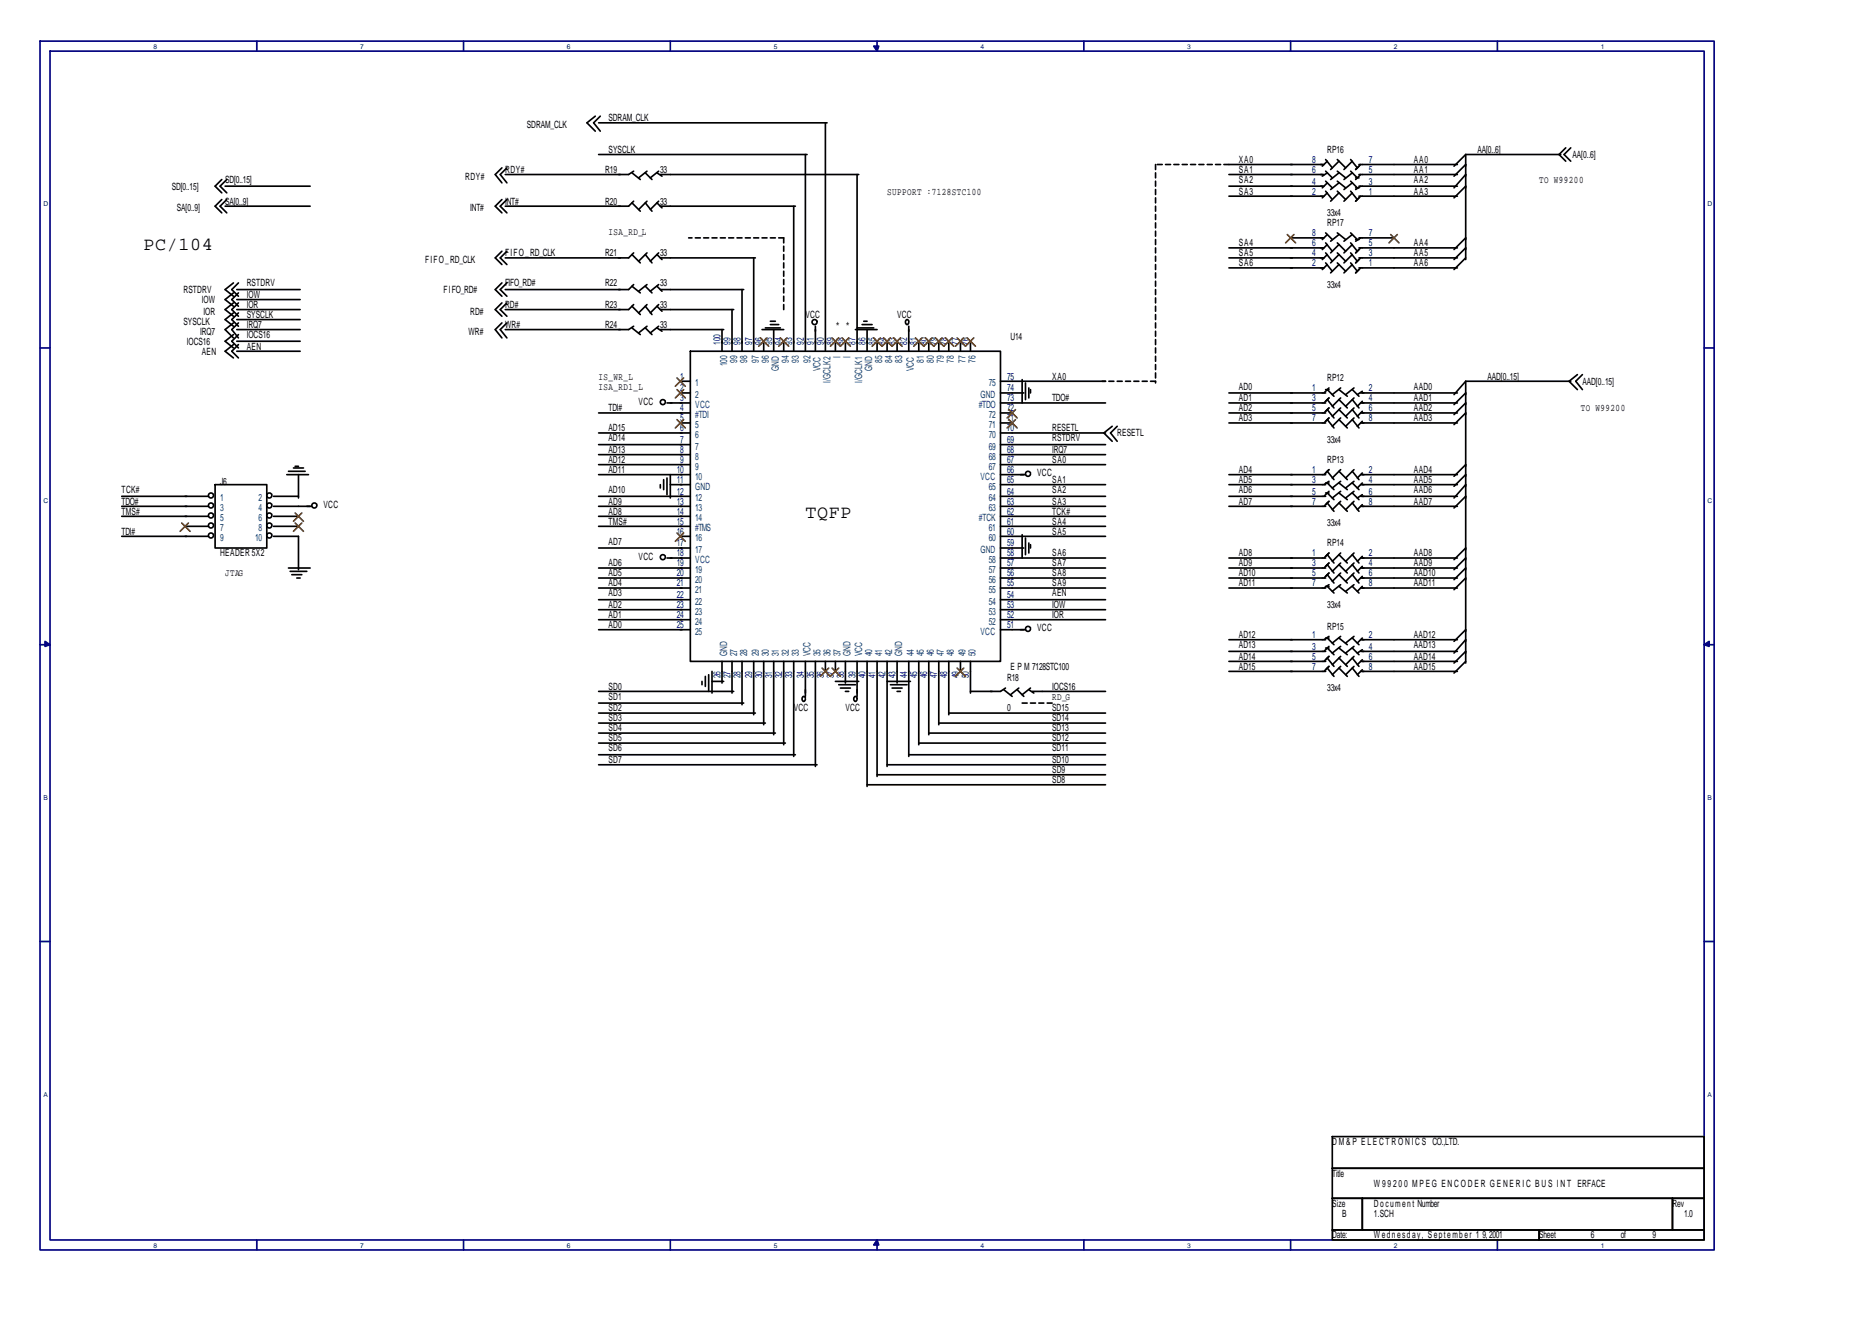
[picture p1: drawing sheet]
<svg xmlns="http://www.w3.org/2000/svg" width="297mm" height="210mm" viewBox="0 0 297 210" stroke-linecap="round" stroke-linejoin="round" font-family="sans-serif">
<g fill="none" stroke="#000080" stroke-width=".26">
<path d="M6.3 6.5h265.7v191.8h-265.7zM7.9 8.1h262.5v188.7h-262.5zM40.7 6.5v1.6M73.6 6.5v1.6M106.4 6.5v1.6M139.2 6.5v1.6M172 6.5v1.6M204.8 6.5v1.6M237.6 6.5v1.6M6.3 55.2h1.6M270.4 55.2h1.6M6.3 102.3h1.6"/>
<path d="M270.4 102.3h1.6M6.3 149.4h1.6M270.4 149.4h1.6M40.7 196.8v1.5M73.6 196.8v1.5M106.4 196.8v1.5M139.2 196.8v1.5M172 196.8v1.5M204.8 196.8v1.5M237.6 196.8v1.5"/>
</g>
<g fill="#000080" stroke="#000080" stroke-width=".26">
<path d="M138.6 7.3h.8l-.2 .8z" fill-rule="evenodd"/>
<path d="M139.2 196.8l.2 .8h-.8z" fill-rule="evenodd"/>
<path d="M7.1 101.8l.8 .5-.8 .3z" fill-rule="evenodd"/>
<path d="M270.4 102.3l.8-.5v.8z" fill-rule="evenodd"/>
</g>
<path d="M124.4 37.7h-15.1M124.4 37.7v11.7M183.4 26.1v34.7M195 26.1h-11.9M183.4 60.5h-8.5M167 111.6h-5.1" fill="none" stroke="#000" stroke-width=".26" stroke-dasharray=".8 .5"/>
<g fill="none" stroke="#000" stroke-width=".26">
<path d="M94.5 18.4l-1.4 1.1 1.4 1.3M95 19.5h36.2M95.2 18.4l-1 1.1 1 1.3M131 19.5v36.2M35.2 28.5l-1.1 1 1.1 1.1M35.2 31.7l-1.1 1 1.1 1.1M35.7 29.5h13.5M35.7 32.7h13.5M36 28.5l-1.1 1 1.1 1.1M36 31.7l-1.1 1 1.1 1.1M79.6 39.9l-1 1 1 1.1M79.6 26.6l-1 1.1 1 1.3"/>
<path d="M79.6 31.7l-1 1 1 1.1M80.4 39.9l-1 1 1 1.1M80.4 26.6l-1 1.1 1 1.3M80.4 31.7l-1 1 1 1.1M95 24.5h33.1M100.3 27.4l1.3 1.1M100.3 32.2l1.3 1.3M100.5 27.2l-.8 .5h-19.5M100.5 31.9l-.8 .8h-19.5M102.4 27.4l1.1 1.1M102.4 32.2l1.1 1.3M102.7 27.2l-1.4 1"/>
<path d="M102.7 31.9l-1.4 1.3M104.2 27.4l.8 .6M104.2 32.2l.8 .8M104.5 27.2l-1.3 1M104.5 31.9l-1.3 1.3M104.8 27.7h31.5M104.8 32.7h21.4M125.9 32.7v23M127.8 24.5v31.2M136 27.7v28M195 31.1h15.1M195 29.5h15.1"/>
<path d="M195 27.7h15.1M195 26.1h15.1M195 39.3h15.1M204.8 37.7h5.3M210.3 30.3l1.1 1.4M210.3 28.8l1.1 1M210.3 27.2l1.1 1M210.3 25.3l1.1 1.3M210.3 38.5l1.1 1.4M210.3 37l1.1 1M210.6 30.6l-.8 .8M210.6 29l-.8 .8"/>
<path d="M210.6 27.4l-.8 .6M210.6 25.6l-.8 .8M210.6 38.8l-.8 .8M210.6 37.2l-.8 .8M212.2 30.3l1.3 1.4M212.2 28.8l1.3 1M212.2 27.2l1.3 1M212.2 25.3l1.3 1.3M212.2 38.5l1.3 1.4M212.2 37l1.3 1M212.5 30.6l-1.4 1.3M212.5 29l-1.4 1.1"/>
<path d="M212.5 27.4l-1.4 1.1M212.5 25.6l-1.4 1.3M212.5 38.8l-1.4 1.3M212.5 37.2l-1.4 1.1M214.3 30.3l1.1 1.4M214.3 28.8l1.1 1M214.3 27.2l1.1 1M214.3 25.3l1.1 1.3M214.3 38.5l1.1 1.4M214.3 37l1.1 1M214.6 37.2l-1.3 1.1M214.6 30.6l-1.3 1.3"/>
<path d="M214.6 29l-1.3 1.1M214.6 27.4l-1.3 1.1M214.6 25.6l-1.3 1.3M214.6 38.8l-1.3 1.3M215.1 29.8h.5M215.1 28.2h.5M215.1 38h.5M215.6 31.1h15.6M215.6 29.5h15.6M215.6 27.7h15.6M215.6 26.1h15.6M215.6 39.3h15.6"/>
<path d="M215.6 37.7h5.6M215.9 31.1l-.8 .8M215.9 26.1l-.8 .8M215.9 29.5l-.8 .6M215.9 27.7l-.8 .8M215.9 39.3l-.8 .8M215.9 37.7l-.8 .6M232.6 24.5l-1.9 1.9M232.6 26.1l-1.9 1.9M232.6 27.7l-1.9 2.1M232.6 29.5l-1.9 1.9M232.6 37.7l-1.9 1.9"/>
<path d="M232.6 39.3l-1.9 1.9M232.6 24.5h15M232.6 24.5v16.7M248.4 23.5l-1 1 1 1.1M249.2 23.5l-1 1 1 1.1M37 44.9l-1.3 1 1.3 1.1M37 46.5l-1.3 1 1.3 1.1M37 48.1l-1.3 1 1.3 1.1M37 49.7l-1.3 1 1.3 1.1M37 51.2l-1.3 1.1 1.3 1.3M37 53.1l-1.3 1.1 1.3 1M37 54.7l-1.3 1 1.3 1.1"/>
<path d="M37.6 52.3h10M37.6 49.1h10M37.6 45.9h10M37.6 47.5h10M37.6 50.7h10M37.6 54.2h10M37.6 55.7h10M37.8 44.9l-1 1 1 1.1M37.8 46.5l-1 1 1 1.1M37.8 48.1l-1 1 1 1.1M37.8 49.7l-1 1 1 1.1M37.8 51.2l-1 1.1 1 1.3"/>
<path d="M37.8 53.1l-1 1.1 1 1M37.8 54.7l-1 1 1 1.1M79.6 44.9l-1 1 1 1.1M79.6 51.2l-1 1.1 1 1.3M79.6 48.1l-1 1 1 1.1M80.4 44.9l-1 1 1 1.1M80.4 51.2l-1 1.1 1 1.3M80.4 48.1l-1 1 1 1.1M100.3 48.6l1.3 1.3M100.3 52l1.3 1.1M100.3 40.4l1.3 1.3M100.3 45.4l1.3 1.1"/>
<path d="M100.5 51.8l-.8 .5h-19.5M100.5 48.3l-.8 .8h-19.5M100.5 40.1l-.8 .8h-19.5M100.5 45.2l-.8 .7h-19.5M102.4 48.6l1.1 1.3M102.4 52l1.1 1.1M102.4 40.4l1.1 1.3M102.4 45.4l1.1 1.1M102.7 48.3l-1.4 1.4M102.7 51.8l-1.4 1M102.7 40.1l-1.4 1.4M102.7 45.2l-1.4 1"/>
<path d="M104.2 48.6l.8 .8M104.2 52l.8 .6M104.2 40.4l.8 .8M104.2 45.4l.8 .8M104.5 48.3l-1.3 1.4M104.5 51.8l-1.3 1M104.5 40.1l-1.3 1.4M104.5 45.2l-1.3 1M104.8 52.3h10M104.8 49.1h11.6M104.8 40.9h15.1M104.8 45.9h13.2"/>
<path d="M109.5 55.7h49.2v49.3h-49.2zM114.6 52.3v3.4M116.2 49.1v6.6M117.7 45.9v9.8M119.6 40.9v14.8M120.9 52.3h3.5M121.2 54.2v1.5M121.4 52h2.4M122.2 51.5h1.4M122.2 51h.8M122.8 52.3v3.4M124.4 54.2v1.5"/>
<path d="M129.4 51.8v3.9M129.6 51a.4 .4 0 0 0-.5-.3 .4 .4 0 0 0-.1 .7 .4 .4 0 0 0 .6-.1v-.2M132.6 54.2v1.5M134.1 54.2v1.5M135.7 52.3h3.5M136 52h2.6M136.8 51.5h1.6M137.1 51h.5M137.6 52.3v3.4M139.2 54.2v1.5M140.8 54.2v1.5M142.3 54.2v1.5"/>
<path d="M144.2 51a.26 .26 0 0 0-.4-.2 .46 .46 0 0 0 .1 .7h.2l.1-.4M144.2 51.8v3.9M145.8 54.2v1.5M147.4 54.2v1.5M149 54.2v1.5M150.5 54.2v1.5M152.4 54.2v1.5M154 54.2v1.5M195 42.5h15.1M195 40.9h15.1M210.3 41.7l1.1 1.3M210.3 40.1l1.1 1.4"/>
<path d="M210.6 42l-.8 .8M210.6 40.4l-.8 .8M212.2 41.7l1.3 1.3M212.2 40.1l1.3 1.4M212.5 42l-1.4 1.3M212.5 40.4l-1.4 1.3M214.3 41.7l1.1 1.3M214.3 40.1l1.1 1.4M214.6 42l-1.3 1.3M214.6 40.4l-1.3 1.3M215.6 42.5h15.6M215.6 40.9h15.6"/>
<path d="M215.9 42.5l-.8 .8M215.9 40.9l-.8 .8M232.6 40.9l-1.9 1.9M250.3 59.4l-1.3 1.1 1.3 1.3M251.1 59.4l-1.1 1.1 1.1 1.3M19.3 78.8h13.8M33.9 78.5a.4 .4 0 0 0-.6-.2 .4 .4 0 0 0-.1 .6 .4 .4 0 0 0 .6-.1l.1-.2M34.1 76.9h8.2v10.1h-8.2zM43.1 78.5a.4 .4 0 0 0-.5-.2 .4 .4 0 0 0-.1 .6 .4 .4 0 0 0 .6-.1v-.2M43.4 78.8h4M45.5 75.3h3.4M45.8 74.8h2.6"/>
<path d="M46.6 74.3h1.6M46.8 74h.6M47.4 75.3v3.7M95 75.3h14.5M95 65.5h14.5M95 68.7h14.5M95 70.6h14.5M95 72.1h14.5M95 73.7h14.5M95 78.8h14.5M104.8 76.9v.5M105.3 76.1v1.6"/>
<path d="M105.6 63.7a.4 .4 0 0 0-.6-.3 .4 .4 0 0 0-.1 .7 .4 .4 0 0 0 .6-.1l.1-.2M105.8 75.8v2.7M105.8 63.9h3.7M106.4 75.3v3.7M106.4 76.9h3.1M107.9 62.4h1.6M107.9 67.1h1.6M107.9 60.5h1.6M158.7 75.3h4M158.7 63.9h16.7M158.7 62.4h3.8M158.7 65.5h1.9"/>
<path d="M158.7 67.1h1.9M158.7 60.5h16.7M158.7 68.7h16.7M158.7 70.6h16.7M158.7 72.1h16.7M158.7 73.7h16.7M158.7 76.9h16.7M158.7 78.8h16.7M162.2 60.2v3.7M162.7 60.8v2.6M163.2 61.6v1.5M163.5 75.1a.4 .4 0 0 0-.6-.3 .4 .4 0 0 0-.1 .6 .4 .4 0 0 0 .7 0v-.2"/>
<path d="M163.5 61.8v.6M176.5 67.6l-1.3 1.1 1.3 1.3M177.3 67.6l-1.1 1.1 1.1 1.3M195 75.3h15.3M195 63.9h15.3M195 62.4h15.3M195 65.5h15.3M195 67.1h15.3M195 76.9h15.3M195 78.8h15.3M210.3 61.8h.6M210.3 76.6h.6"/>
<path d="M210.3 78.2h.6M210.6 61.8l1.1 1.1M210.6 63.4l1.1 1.3M210.6 65l1.1 1.3M210.6 66.6l1.1 1.3M210.6 74.8l1.1 1.3M210.6 76.6l1.1 1.1M210.6 78.2l1.1 1.1M210.6 79.8l1.1 1.3M210.9 63.1l-.8 .8M210.9 64.7l-.8 .8M210.9 66.3l-.8 .8"/>
<path d="M210.9 61.6l-.8 .8M210.9 74.5l-.8 .8M210.9 79.6l-.8 .7M210.9 76.4l-.8 .5M210.9 78l-.8 .8M212.5 61.8l1.3 1.1M212.5 63.4l1.3 1.3M212.5 65l1.3 1.3M212.5 66.6l1.3 1.3M212.5 74.8l1.3 1.3M212.5 76.6l1.3 1.1M212.5 78.2l1.3 1.1"/>
<path d="M212.5 79.8l1.3 1.3M212.7 61.6l-1.3 1M212.7 63.1l-1.3 1.4M212.7 64.7l-1.3 1.4M212.7 66.3l-1.3 1.3M212.7 74.5l-1.3 1.3M212.7 76.4l-1.3 1M212.7 78l-1.3 1M212.7 79.6l-1.3 1.3M214.6 61.8l1 1.1M214.6 63.4l1 1.3M214.6 65l1 1.3"/>
<path d="M214.6 66.6l1 1.3M214.6 74.8l1 1.3M214.6 76.6l1 1.1M214.6 78.2l1 1.1M214.6 79.8l1 1.3M214.8 61.6l-1.3 1M214.8 63.1l-1.3 1.4M214.8 64.7l-1.3 1.4M214.8 66.3l-1.3 1.3M214.8 74.5l-1.3 1.3M214.8 76.4l-1.3 1M214.8 78l-1.3 1"/>
<path d="M214.8 79.6l-1.3 1.3M215.9 75.3h15.3M215.9 63.9h15.3M215.9 62.4h15.3M215.9 65.5h15.3M215.9 67.1h15.3M215.9 76.9h15.3M215.9 78.8h15.3M216.2 62.1l-.8 .5M216.2 63.7l-.8 .8M216.2 65.3l-.8 .8M216.2 66.9l-.8 .7"/>
<path d="M216.2 75.1l-.8 .7M216.2 76.6l-.8 .8M216.2 78.5l-.8 .5M232.6 60.5h16.6M232.6 60.5l-1.9 2.1M232.6 62.4l-1.9 1.8M232.6 63.9l-1.9 1.9M232.6 65.5l-1.9 1.9M232.6 73.7l-1.9 1.9M232.6 75.3l-1.9 1.9M232.6 76.9l-1.9 2.1M232.6 78.8l-1.9 1.8"/>
<path d="M232.6 60.5v44.7M19.3 80.3h13.8M19.3 81.9h13.8M19.3 85.1h13.8M29.4 83.5h3.7M33.9 80.1a.4 .4 0 0 0-.6-.3 .4 .4 0 0 0-.1 .7 .4 .4 0 0 0 .6-.1l.1-.2M33.9 81.7a.4 .4 0 0 0-.6-.3 .4 .4 0 0 0-.1 .6 .4 .4 0 0 0 .6 0l.1-.2M33.9 83.3a.4 .4 0 0 0-.6-.3 .4 .4 0 0 0-.1 .6 .4 .4 0 0 0 .6 0l.1-.2M33.9 84.8a.4 .4 0 0 0-.6-.2 .4 .4 0 0 0-.1 .6 .4 .4 0 0 0 .6 0l.1-.2M43.1 80.1a.4 .4 0 0 0-.5-.3 .4 .4 0 0 0-.1 .7 .4 .4 0 0 0 .6-.1v-.2M43.1 81.7a.4 .4 0 0 0-.5-.3 .4 .4 0 0 0-.1 .6 .4 .4 0 0 0 .6 0v-.2M43.1 83.3a.4 .4 0 0 0-.5-.3 .4 .4 0 0 0-.1 .6 .4 .4 0 0 0 .6 0v-.2"/>
<path d="M43.1 84.8a.4 .4 0 0 0-.5-.2 .4 .4 0 0 0-.1 .6 .4 .4 0 0 0 .6 0v-.2M43.4 80.3h6.1M43.4 81.9h4M43.4 83.5h4M43.4 85.1h4v5.3M45.8 90.1h3.4M46 90.7h2.7M46.3 91.2h1.6M47.1 91.7h.5M50.3 80.1a.4 .4 0 0 0-.6-.3 .4 .4 0 0 0-.1 .7 .4 .4 0 0 0 .6-.1l.1-.2M95 90.1h14.5M95 91.7h14.5"/>
<path d="M95 99.9h14.5M95 80.3h14.5M95 81.9h14.5M95 83.5h14.5M95 87h14.5M95 93.3h14.5M95 95.2h14.5M95 96.7h14.5M95 98.3h14.5M105.6 88.3a.4 .4 0 0 0-.6-.3 .4 .4 0 0 0-.1 .7 .4 .4 0 0 0 .6-.1l.1-.2M105.8 88.5h3.7M107.9 85.1h1.6"/>
<path d="M158.7 90.1h16.7M158.7 91.7h16.7M158.7 88.5h16.7M158.7 99.9h4M158.7 80.3h16.7M158.7 81.9h16.7M158.7 83.5h16.7M158.7 85.1h16.7M158.7 87h3.8M158.7 93.3h16.7M158.7 95.2h16.7M158.7 96.7h16.7"/>
<path d="M158.7 98.3h16.7M162.2 84.8v3.7M162.7 85.4v2.6M163.2 86.2v1.6M163.5 99.7a.4 .4 0 0 0-.6-.3 .4 .4 0 0 0-.1 .6 .4 .4 0 0 0 .7 0v-.2M163.5 86.4v.6M195 90.1h15.3M195 91.7h15.3M195 88.5h15.3M195 80.3h15.3M195 93.3h15.3M210.3 93h.6"/>
<path d="M210.6 88l1.1 1.3M210.6 89.6l1.1 1.3M210.6 91.2l1.1 1.3M210.6 93l1.1 1.1M210.9 87.8l-.8 .7M210.9 89.3l-.8 .8M210.9 90.9l-.8 .8M210.9 92.8l-.8 .5M212.5 88l1.3 1.3M212.5 89.6l1.3 1.3M212.5 91.2l1.3 1.3M212.5 93l1.3 1.1"/>
<path d="M212.7 87.8l-1.3 1.3M212.7 89.3l-1.3 1.4M212.7 90.9l-1.3 1.4M212.7 92.8l-1.3 1M214.6 88l1 1.3M214.6 89.6l1 1.3M214.6 91.2l1 1.3M214.6 93l1 1.1M214.8 87.8l-1.3 1.3M214.8 89.3l-1.3 1.4M214.8 90.9l-1.3 1.4M214.8 92.8l-1.3 1"/>
<path d="M215.9 90.1h15.3M215.9 91.7h15.3M215.9 88.5h15.3M215.9 80.3h15.3M215.9 93.3h15.3M216.2 88.3l-.8 .8M216.2 89.9l-.8 .8M216.2 91.5l-.8 .8M216.2 93l-.8 .8M216.2 80.1l-.8 .8M232.6 87l-1.9 1.8M232.6 88.5l-1.9 1.9"/>
<path d="M232.6 90.1l-1.9 1.9M232.6 91.7l-1.9 1.9M232.6 99.9l-1.9 1.9M95 109.7h21.4M95 111.6h23M95 113.2h24.9M95 114.7h26.4M95 116.3h28M95 117.9h29.6M95 119.8h31.2M111.4 108.1v.6M111.9 107.3v1.6"/>
<path d="M112.4 107.1v2.6M113 106.5v3.5M113 108.1h1.8M114.6 105v3.4M116.2 105v5M117.7 105v6.8M119.6 105v8.4M121.2 105v10M122.8 105v11.6M124.4 105v13.2M125.9 105v15M127.8 110.8a.26 .26 0 0 0-.4-.2 .46 .46 0 0 0 .1 .7l.2-.1 .1-.3"/>
<path d="M127.8 105v5.5M129.4 105v16.6M131 105v1.5M132.6 108.1h3.7M132.6 105v1.5M133.1 108.7h2.6M133.3 109.2h1.6M134.1 109.7h.6M134.1 105v3.4M136 110.8a.26 .26 0 0 0-.4-.2 .46 .46 0 0 0 .1 .7l.2-.1 .1-.3M136 105v5.5M137.6 105v19.8"/>
<path d="M139.2 105v18.2M140.8 108.1h3.7M140.8 105v16.6M141.3 108.7h2.6M141.6 109.2h1.5M142.3 109.7h.6M142.3 105v3.4M144.2 105v15M144.2 119.8h31.2M145.8 105v13.2M145.8 117.9h29.6M147.4 105v11.6"/>
<path d="M147.4 116.3h28M149 105v10M149 114.7h26.4M150.5 105v8.4M150.5 113.2h24.9M152.4 105v1.5M154 105v5M159.3 109.4l1.3 1.1M159.5 109.2l-.8 .5h-4.7M161.4 109.4l1.1 1.1M161.7 109.2l-1.4 1M163.2 109.4l.8 .6"/>
<path d="M163.5 109.2l-1.3 1M163.8 109.7h11.6M195 101.5h15.3M195 103.4h15.3M195 105h15.3M195 106.5h15.3M210.3 101.2h.6M210.3 102.8h.6M210.6 101.2l1.1 1.1M210.6 102.8l1.1 1.1M210.6 104.4l1.1 1.3M210.6 106l1.1 1.3"/>
<path d="M210.9 104.2l-.8 .8M210.9 105.7l-.8 .8M210.9 101l-.8 .5M210.9 102.6l-.8 .8M212.5 101.2l1.3 1.1M212.5 102.8l1.3 1.1M212.5 104.4l1.3 1.3M212.5 106l1.3 1.3M212.7 101l-1.3 1M212.7 102.6l-1.3 1M212.7 104.2l-1.3 1.3M212.7 105.7l-1.3 1.4"/>
<path d="M214.6 101.2l1 1.1M214.6 102.8l1 1.1M214.6 104.4l1 1.3M214.6 106l1 1.3M214.8 101l-1.3 1M214.8 102.6l-1.3 1M214.8 104.2l-1.3 1.3M214.8 105.7l-1.3 1.4M215.9 101.5h15.3M215.9 103.4h15.3M215.9 105h15.3M215.9 106.5h15.3"/>
<path d="M216.2 101.2l-.8 .8M216.2 103.1l-.8 .5M216.2 104.7l-.8 .8M216.2 106.3l-.8 .8M232.6 101.5l-1.9 2.1M232.6 103.4l-1.9 1.8M232.6 105l-1.9 1.8M95 121.4h34.6M137.6 124.5h37.8M139.2 122.9h36.2M140.8 121.4h34.6M211.4 180.4h59v5h-59z"/>
<path d="M211.4 185.4h59v4.7h-59zM211.4 190.1h4.8v5.1h-4.8zM211.4 195.2h32.8v1.6h-32.8zM216.2 190.1h49.2v5.1h-49.2zM244.2 195.2h26.2v1.6h-26.2zM265.4 190.1h5v5.1h-5z"/>
</g>
<g fill="none" stroke="#804000" stroke-width=".26">
<path d="M204.3 37.2l1.3 1.3M205.3 37.2l-1.3 1.3M220.7 37.2l1.3 1.3M221.7 37.2l-1.3 1.3M107.4 60l1.3 1.3M108.5 60l-1.3 1.3M120.6 53.6l1.4 1.3M121.7 53.6l-1.3 1.3M123.8 53.6l1.3 1.3M124.9 53.6l-1.3 1.3M132 53.6l1.3 1.3 1.4-1.3M133.1 53.6l-1.3 1.3"/>
<path d="M133.6 53.6l1.3 1.3M138.6 53.6l1.4 1.3 1.3-1.3M139.7 53.6l-1.3 1.3M140.2 53.6l1.4 1.3 1.3-1.3M141.8 53.6l1.3 1.3M145.3 53.6l1.3 1.3 1.3-1.3M146.3 53.6l-1.3 1.3M146.8 53.6l1.4 1.3 1.3-1.3M148.4 53.6l1.4 1.3 1.3-1.3M150 53.6l1.3 1.3M151.9 53.6l1.3 1.3 1.3-1.3M152.9 53.6l-1.3 1.3"/>
<path d="M153.5 53.6l1.3 1.3M107.4 61.8l1.3 1.3M107.4 66.6l1.3 1.3M108.5 61.8l-1.3 1.3M108.5 66.6l-1.3 1.3M160.1 66.6l1.3 1.3M160.1 65l1.3 1.3M161.1 66.6l-1.3 1.3M161.1 65l-1.3 1.3M28.8 83l1.4 1.3M29.9 83l-1.3 1.3M46.8 81.4l1.4 1.3"/>
<path d="M46.8 83l1.4 1.3M47.9 81.4l-1.3 1.3M47.9 83l-1.3 1.3M107.4 84.6l1.3 1.3M108.5 84.6l-1.3 1.3M130.4 106l1.4 1.3 1.3-1.3M131.5 106l-1.3 1.3M132 106l1.3 1.3M151.9 106l1.3 1.3M152.9 106l-1.3 1.3"/>
</g>
<g font-size="2.9">
<text x="22.8" y="39.6">PC/104</text>
<text x="127.8" y="82.2">TQFP</text>
</g>
<g font-size="1.6">
<text x="83.6" y="20.3">SDRAM_CLK</text>
<text x="96.6" y="19.2">SDRAM_CLK</text>
<text x="35.7" y="29">SD[0..15]</text>
<text x="73.8" y="28.5">RDY#</text>
<text x="80.2" y="27.4">RDY#</text>
<text x="96" y="27.4">R19</text>
<text x="96.6" y="24.3">SYSCLK</text>
<text x="104.8" y="27.4">33</text>
<text x="196.6" y="25.8">XA0</text>
<text x="196.6" y="27.4">SA1</text>
<text x="196.6" y="29">SA2</text>
<text x="210.6" y="24.3">RP16</text>
<text x="224.4" y="25.8">AA0</text>
<text x="224.4" y="27.4">AA1</text>
<text x="224.4" y="29">AA2</text>
<text x="234.4" y="24.3">AA[0..6]</text>
<text x="244.2" y="29">TO W99200</text>
<text x="249.5" y="25">AA[0..6]</text>
<text x="27.3" y="30.1">SD[0..15]</text>
<text x="28" y="33.5">SA[0..9]</text>
<text x="35.7" y="32.5">SA[0..9]</text>
<text x="74.6" y="33.5">INT#</text>
<text x="80.2" y="32.5">INT#</text>
<text x="96" y="32.5">R20</text>
<text x="104.8" y="32.5">33</text>
<text x="140.8" y="30.9">SUPPORT :7128STC100</text>
<text x="196.6" y="30.9">SA3</text>
<text x="210.6" y="34.3">33x4</text>
<text x="210.6" y="35.9">RP17</text>
<text x="224.4" y="30.9">AA3</text>
<text x="67.5" y="41.7">FIFO_RD_CLK</text>
<text x="80.2" y="40.7">FIFO_RD_CLK</text>
<text x="96" y="40.7">R21</text>
<text x="96.6" y="37.2">ISA_RD_L</text>
<text x="104.8" y="40.7">33</text>
<text x="196.6" y="40.7">SA5</text>
<text x="196.6" y="39.1">SA4</text>
<text x="224.4" y="40.7">AA5</text>
<text x="224.4" y="39.1">AA4</text>
<text x="29.1" y="46.5">RSTDRV</text>
<text x="39.1" y="47.3">IOW</text>
<text x="39.1" y="45.4">RSTDRV</text>
<text x="70.4" y="46.5">FIFO_RD#</text>
<text x="80.2" y="45.4">FIFO_RD#</text>
<text x="96" y="45.4">R22</text>
<text x="104.8" y="45.4">33</text>
<text x="196.6" y="42.2">SA6</text>
<text x="210.6" y="45.7">33x4</text>
<text x="224.4" y="42.2">AA6</text>
<text x="29.1" y="51.5">SYSCLK</text>
<text x="31.7" y="53.1">IRQ7</text>
<text x="32" y="48.1">IOW</text>
<text x="32.3" y="49.9">IOR</text>
<text x="39.1" y="48.9">IOR</text>
<text x="39.1" y="50.4">SYSCLK</text>
<text x="39.1" y="52">IRQ7</text>
<text x="39.1" y="53.6">IOCS16</text>
<text x="74.3" y="53.1">WR#</text>
<text x="74.6" y="49.9">RD#</text>
<text x="80.2" y="48.9">RD#</text>
<text x="80.2" y="52">WR#</text>
<text x="96" y="48.9">R23</text>
<text x="96" y="52">R24</text>
<text x="104.8" y="48.9">33</text>
<text x="104.8" y="52">33</text>
<text x="127.8" y="50.4">VCC</text>
<text x="132.6" y="52">* *</text>
<text x="142.3" y="50.4">VCC</text>
<text x="160.3" y="53.9">U14</text>
<text x="29.6" y="54.7">IOCS16</text>
<text x="32" y="56.3">AEN</text>
<text x="39.1" y="55.5">AEN</text>
<text x="95" y="60.2">IS_WR_L</text>
<text x="95" y="61.8">ISA_RD1_L</text>
<text x="96.6" y="65.3">TDI#</text>
<text x="101.3" y="64.2">VCC</text>
<text x="166.9" y="60.2">XA0</text>
<text x="166.9" y="63.7">TDO#</text>
<text x="196.6" y="61.8">AD0</text>
<text x="196.6" y="63.7">AD1</text>
<text x="196.6" y="65.3">AD2</text>
<text x="210.6" y="60.5">RP12</text>
<text x="224.4" y="61.8">AAD0</text>
<text x="224.4" y="63.7">AAD1</text>
<text x="224.4" y="65.3">AAD2</text>
<text x="236" y="60.2">AAD[0..15]</text>
<text x="250.8" y="65.3">TO W99200</text>
<text x="251.1" y="61">AAD[0..15]</text>
<text x="96.6" y="68.4">AD15</text>
<text x="96.6" y="70">AD14</text>
<text x="96.6" y="71.9">AD13</text>
<text x="166.9" y="68.4">RESETL</text>
<text x="166.9" y="70">RSTDRV</text>
<text x="166.9" y="71.9">IRQ7</text>
<text x="177.3" y="69.2">RESETL</text>
<text x="196.6" y="66.9">AD3</text>
<text x="210.6" y="70.3">33x4</text>
<text x="224.4" y="66.9">AAD3</text>
<text x="34.9" y="76.9">J6</text>
<text x="96.6" y="73.5">AD12</text>
<text x="96.6" y="75.1">AD11</text>
<text x="164.6" y="75.6">VCC</text>
<text x="166.9" y="73.5">SA0</text>
<text x="166.9" y="76.6">SA1</text>
<text x="196.6" y="75.1">AD4</text>
<text x="196.6" y="76.6">AD5</text>
<text x="210.6" y="73.5">RP13</text>
<text x="224.4" y="75.1">AAD4</text>
<text x="224.4" y="76.6">AAD5</text>
<text x="19.3" y="78.2">TCK#</text>
<text x="19.3" y="80.1">TDO#</text>
<text x="19.3" y="81.7">TMS#</text>
<text x="51.3" y="80.6">VCC</text>
<text x="96.6" y="78.2">AD10</text>
<text x="96.6" y="80.1">AD9</text>
<text x="96.6" y="81.7">AD8</text>
<text x="96.6" y="83.3">TMS#</text>
<text x="166.9" y="78.2">SA2</text>
<text x="166.9" y="80.1">SA3</text>
<text x="166.9" y="81.7">TCK#</text>
<text x="166.9" y="83.3">SA4</text>
<text x="196.6" y="78.2">AD6</text>
<text x="196.6" y="80.1">AD7</text>
<text x="210.6" y="83.5">33x4</text>
<text x="224.4" y="78.2">AAD6</text>
<text x="224.4" y="80.1">AAD7</text>
<text x="19.3" y="84.8">TDI#</text>
<text x="34.9" y="88.3">HEADER 5X2</text>
<text x="96.6" y="86.4">AD7</text>
<text x="96.6" y="89.9">AD6</text>
<text x="101.3" y="88.8">VCC</text>
<text x="166.9" y="84.8">SA5</text>
<text x="166.9" y="88.3">SA6</text>
<text x="166.9" y="89.9">SA7</text>
<text x="196.6" y="88.3">AD8</text>
<text x="196.6" y="89.9">AD9</text>
<text x="210.6" y="86.7">RP14</text>
<text x="224.4" y="88.3">AAD8</text>
<text x="224.4" y="89.9">AAD9</text>
<text x="35.7" y="91.5">JTAG</text>
<text x="96.6" y="91.5">AD5</text>
<text x="96.6" y="93">AD4</text>
<text x="96.6" y="94.6">AD3</text>
<text x="166.9" y="91.5">SA8</text>
<text x="166.9" y="93">SA9</text>
<text x="166.9" y="94.6">AEN</text>
<text x="196.6" y="91.5">AD10</text>
<text x="196.6" y="93">AD11</text>
<text x="224.4" y="91.5">AAD10</text>
<text x="224.4" y="93">AAD11</text>
<text x="96.6" y="96.5">AD2</text>
<text x="96.6" y="98.1">AD1</text>
<text x="96.6" y="99.7">AD0</text>
<text x="164.6" y="100.2">VCC</text>
<text x="166.9" y="96.5">IOW</text>
<text x="166.9" y="98.1">IOR</text>
<text x="196.6" y="101.2">AD12</text>
<text x="210.6" y="96.5">33x4</text>
<text x="210.6" y="99.9">RP15</text>
<text x="224.4" y="101.2">AAD12</text>
<text x="160.3" y="106.3">E P M 7128STC100</text>
<text x="196.6" y="102.8">AD13</text>
<text x="196.6" y="104.7">AD14</text>
<text x="196.6" y="106.3">AD15</text>
<text x="224.4" y="102.8">AAD13</text>
<text x="224.4" y="104.7">AAD14</text>
<text x="224.4" y="106.3">AAD15</text>
<text x="96.6" y="109.4">SD0</text>
<text x="96.6" y="111">SD1</text>
<text x="96.6" y="112.9">SD2</text>
<text x="125.9" y="112.9">VCC</text>
<text x="134.1" y="112.9">VCC</text>
<text x="159.8" y="108.1">R18</text>
<text x="159.8" y="112.9">0</text>
<text x="166.9" y="109.4">IOCS16</text>
<text x="166.9" y="112.9">SD15</text>
<text x="167" y="111">RD_G</text>
<text x="210.6" y="109.7">33x4</text>
<text x="96.6" y="114.5">SD3</text>
<text x="96.6" y="116.1">SD4</text>
<text x="96.6" y="117.7">SD5</text>
<text x="96.6" y="119.2">SD6</text>
<text x="166.9" y="114.5">SD14</text>
<text x="166.9" y="116.1">SD13</text>
<text x="166.9" y="117.7">SD12</text>
<text x="166.9" y="119.2">SD11</text>
<text x="96.6" y="121.1">SD7</text>
<text x="166.9" y="121.1">SD10</text>
<text x="166.9" y="122.7">SD9</text>
<text x="166.9" y="124.3">SD8</text>
<text x="211.4" y="181.7">D M &amp; P E L E C T R O N I C S CO.,LTD.</text>
<text x="211.4" y="186.7">Title</text>
<text x="211.4" y="191.5">Size</text>
<text x="218" y="188.3">W 9 9 2 0 0 M P E G E N C O D E R G E N E R I C B U S I N T ERFACE</text>
<text x="218" y="191.5">Document Number</text>
<text x="265.4" y="191.5">Rev</text>
<text x="211.4" y="196.5">Date:</text>
<text x="213" y="193.1">B</text>
<text x="218" y="193.1">1.SCH</text>
<text x="218" y="196.5">Wednesday, September 1</text>
<text x="235.2" y="196.5">9, 2001</text>
<text x="244.2" y="196.5">Sheet</text>
<text x="252.4" y="196.5">6</text>
<text x="257.2" y="196.5">of</text>
<text x="262.2" y="196.5">9</text>
<text x="267.2" y="193.1">1.0</text>
</g>
<g font-size="1.6" fill="#000080">
<text x="208.2" y="29.3">4</text>
<text x="208.2" y="27.4">6</text>
<text x="208.2" y="25.8">8</text>
<text x="217.2" y="29.3">3</text>
<text x="217.2" y="27.4">5</text>
<text x="217.2" y="25.8">7</text>
<text x="208.2" y="30.9">2</text>
<text x="217.2" y="30.9">1</text>
<text x="208.2" y="40.7">4</text>
<text x="208.2" y="39.1">6</text>
<text x="208.2" y="37.5">8</text>
<text x="217.2" y="40.7">3</text>
<text x="217.2" y="39.1">5</text>
<text x="217.2" y="37.5">7</text>
<text x="208.2" y="42.2">2</text>
<text x="217.2" y="42.2">1</text>
<text x="114.3" y="54.7" transform="rotate(-90 114.3 54.7)">100</text>
<text x="115.9" y="54.7" transform="rotate(-90 115.9 54.7)">99</text>
<text x="117.5" y="54.7" transform="rotate(-90 117.5 54.7)">98</text>
<text x="119.3" y="54.7" transform="rotate(-90 119.3 54.7)">97</text>
<text x="120.9" y="54.7" transform="rotate(-90 120.9 54.7)">96</text>
<text x="122.5" y="54.7" transform="rotate(-90 122.5 54.7)">95</text>
<text x="124.1" y="54.7" transform="rotate(-90 124.1 54.7)">94</text>
<text x="125.7" y="54.7" transform="rotate(-90 125.7 54.7)">93</text>
<text x="127.5" y="54.7" transform="rotate(-90 127.5 54.7)">92</text>
<text x="129.1" y="54.7" transform="rotate(-90 129.1 54.7)">91</text>
<text x="130.7" y="54.7" transform="rotate(-90 130.7 54.7)">90</text>
<text x="132.3" y="54.7" transform="rotate(-90 132.3 54.7)">89</text>
<text x="133.9" y="54.7" transform="rotate(-90 133.9 54.7)">88</text>
<text x="135.7" y="54.7" transform="rotate(-90 135.7 54.7)">87</text>
<text x="137.3" y="54.7" transform="rotate(-90 137.3 54.7)">86</text>
<text x="138.9" y="54.7" transform="rotate(-90 138.9 54.7)">85</text>
<text x="140.5" y="54.7" transform="rotate(-90 140.5 54.7)">84</text>
<text x="142.1" y="54.7" transform="rotate(-90 142.1 54.7)">83</text>
<text x="143.9" y="54.7" transform="rotate(-90 143.9 54.7)">82</text>
<text x="145.5" y="54.7" transform="rotate(-90 145.5 54.7)">81</text>
<text x="147.1" y="54.7" transform="rotate(-90 147.1 54.7)">80</text>
<text x="148.7" y="54.7" transform="rotate(-90 148.7 54.7)">79</text>
<text x="150.3" y="54.7" transform="rotate(-90 150.3 54.7)">78</text>
<text x="152.1" y="54.7" transform="rotate(-90 152.1 54.7)">77</text>
<text x="153.7" y="54.7" transform="rotate(-90 153.7 54.7)">76</text>
<text x="107.9" y="60.2">1</text>
<text x="107.9" y="62.1">2</text>
<text x="107.9" y="63.7">3</text>
<text x="107.9" y="65.3">4</text>
<text x="159.8" y="65.3">72</text>
<text x="159.8" y="63.7">73</text>
<text x="159.8" y="62.1">74</text>
<text x="159.8" y="60.2">75</text>
<text x="208.2" y="62.1">1</text>
<text x="208.2" y="63.7">3</text>
<text x="208.2" y="65.3">5</text>
<text x="217.2" y="62.1">2</text>
<text x="217.2" y="63.7">4</text>
<text x="217.2" y="65.3">6</text>
<text x="107.9" y="66.9">5</text>
<text x="107.9" y="68.4">6</text>
<text x="107.9" y="70.3">7</text>
<text x="107.9" y="71.9">8</text>
<text x="159.8" y="71.9">68</text>
<text x="159.8" y="70.3">69</text>
<text x="159.8" y="68.4">70</text>
<text x="159.8" y="66.9">71</text>
<text x="208.2" y="66.9">7</text>
<text x="217.2" y="66.9">8</text>
<text x="107.4" y="75.1">10</text>
<text x="107.4" y="76.6">11</text>
<text x="107.9" y="73.5">9</text>
<text x="159.8" y="76.6">65</text>
<text x="159.8" y="75.1">66</text>
<text x="159.8" y="73.5">67</text>
<text x="208.2" y="75.1">1</text>
<text x="208.2" y="76.6">3</text>
<text x="217.2" y="75.1">2</text>
<text x="217.2" y="76.6">4</text>
<text x="107.4" y="78.5">12</text>
<text x="107.4" y="80.1">13</text>
<text x="107.4" y="81.7">14</text>
<text x="107.4" y="83.3">15</text>
<text x="159.8" y="83.3">61</text>
<text x="159.8" y="81.7">62</text>
<text x="159.8" y="80.1">63</text>
<text x="159.8" y="78.5">64</text>
<text x="208.2" y="78.5">5</text>
<text x="208.2" y="80.1">7</text>
<text x="217.2" y="78.5">6</text>
<text x="217.2" y="80.1">8</text>
<text x="107.4" y="84.8">16</text>
<text x="107.4" y="86.7">17</text>
<text x="107.4" y="88.3">18</text>
<text x="107.4" y="89.9">19</text>
<text x="159.8" y="89.9">57</text>
<text x="159.8" y="88.3">58</text>
<text x="159.8" y="86.7">59</text>
<text x="159.8" y="84.8">60</text>
<text x="208.2" y="88.3">1</text>
<text x="208.2" y="89.9">3</text>
<text x="217.2" y="88.3">2</text>
<text x="217.2" y="89.9">4</text>
<text x="107.4" y="91.5">20</text>
<text x="107.4" y="93">21</text>
<text x="107.4" y="94.9">22</text>
<text x="159.8" y="94.9">54</text>
<text x="159.8" y="93">55</text>
<text x="159.8" y="91.5">56</text>
<text x="208.2" y="91.5">5</text>
<text x="208.2" y="93">7</text>
<text x="217.2" y="91.5">6</text>
<text x="217.2" y="93">8</text>
<text x="107.4" y="96.5">23</text>
<text x="107.4" y="98.1">24</text>
<text x="107.4" y="99.7">25</text>
<text x="159.8" y="99.7">51</text>
<text x="159.8" y="98.1">52</text>
<text x="159.8" y="96.5">53</text>
<text x="208.2" y="101.2">1</text>
<text x="217.2" y="101.2">2</text>
<text x="114.3" y="107.6" transform="rotate(-90 114.3 107.6)">26</text>
<text x="115.9" y="107.6" transform="rotate(-90 115.9 107.6)">27</text>
<text x="117.5" y="107.6" transform="rotate(-90 117.5 107.6)">28</text>
<text x="119.3" y="107.6" transform="rotate(-90 119.3 107.6)">29</text>
<text x="120.9" y="107.6" transform="rotate(-90 120.9 107.6)">30</text>
<text x="122.5" y="107.6" transform="rotate(-90 122.5 107.6)">31</text>
<text x="124.1" y="107.6" transform="rotate(-90 124.1 107.6)">32</text>
<text x="125.7" y="107.6" transform="rotate(-90 125.7 107.6)">33</text>
<text x="127.5" y="107.6" transform="rotate(-90 127.5 107.6)">34</text>
<text x="129.1" y="107.6" transform="rotate(-90 129.1 107.6)">35</text>
<text x="130.7" y="107.6" transform="rotate(-90 130.7 107.6)">36</text>
<text x="132.3" y="107.6" transform="rotate(-90 132.3 107.6)">37</text>
<text x="133.9" y="107.6" transform="rotate(-90 133.9 107.6)">38</text>
<text x="135.7" y="107.6" transform="rotate(-90 135.7 107.6)">39</text>
<text x="137.3" y="107.6" transform="rotate(-90 137.3 107.6)">40</text>
<text x="138.9" y="107.6" transform="rotate(-90 138.9 107.6)">41</text>
<text x="140.5" y="107.6" transform="rotate(-90 140.5 107.6)">42</text>
<text x="142.1" y="107.6" transform="rotate(-90 142.1 107.6)">43</text>
<text x="143.9" y="107.6" transform="rotate(-90 143.9 107.6)">44</text>
<text x="145.5" y="107.6" transform="rotate(-90 145.5 107.6)">45</text>
<text x="147.1" y="107.6" transform="rotate(-90 147.1 107.6)">46</text>
<text x="148.7" y="107.6" transform="rotate(-90 148.7 107.6)">47</text>
<text x="150.3" y="107.6" transform="rotate(-90 150.3 107.6)">48</text>
<text x="152.1" y="107.6" transform="rotate(-90 152.1 107.6)">49</text>
<text x="153.7" y="107.6" transform="rotate(-90 153.7 107.6)">50</text>
<text x="208.2" y="103.1">3</text>
<text x="208.2" y="104.7">5</text>
<text x="208.2" y="106.3">7</text>
<text x="217.2" y="103.1">4</text>
<text x="217.2" y="104.7">6</text>
<text x="217.2" y="106.3">8</text>
</g>
<g font-size="1.6" fill="#004080">
<text x="115.4" y="58.1" transform="rotate(-90 115.4 58.1)">100</text>
<text x="116.9" y="57.6" transform="rotate(-90 116.9 57.6)">99</text>
<text x="118.5" y="57.6" transform="rotate(-90 118.5 57.6)">98</text>
<text x="120.4" y="57.6" transform="rotate(-90 120.4 57.6)">97</text>
<text x="122" y="57.6" transform="rotate(-90 122 57.6)">96</text>
<text x="123.6" y="58.9" transform="rotate(-90 123.6 58.9)">GND</text>
<text x="125.1" y="57.6" transform="rotate(-90 125.1 57.6)">94</text>
<text x="126.7" y="57.6" transform="rotate(-90 126.7 57.6)">93</text>
<text x="128.6" y="57.6" transform="rotate(-90 128.6 57.6)">92</text>
<text x="130.2" y="58.9" transform="rotate(-90 130.2 58.9)">VCC</text>
<text x="133.3" y="56.8" transform="rotate(-90 133.3 56.8)">I</text>
<text x="134.9" y="56.8" transform="rotate(-90 134.9 56.8)">I</text>
<text x="138.4" y="58.9" transform="rotate(-90 138.4 58.9)">GND</text>
<text x="140" y="57.6" transform="rotate(-90 140 57.6)">85</text>
<text x="141.6" y="57.6" transform="rotate(-90 141.6 57.6)">84</text>
<text x="143.1" y="57.6" transform="rotate(-90 143.1 57.6)">83</text>
<text x="145" y="58.9" transform="rotate(-90 145 58.9)">VCC</text>
<text x="146.6" y="57.6" transform="rotate(-90 146.6 57.6)">81</text>
<text x="148.2" y="57.6" transform="rotate(-90 148.2 57.6)">80</text>
<text x="149.8" y="57.6" transform="rotate(-90 149.8 57.6)">79</text>
<text x="151.3" y="57.6" transform="rotate(-90 151.3 57.6)">78</text>
<text x="153.2" y="57.6" transform="rotate(-90 153.2 57.6)">77</text>
<text x="154.8" y="57.6" transform="rotate(-90 154.8 57.6)">76</text>
<text x="110.3" y="61.3">1</text>
<text x="110.3" y="63.1">2</text>
<text x="110.3" y="64.7">VCC</text>
<text x="131.8" y="60.8" transform="rotate(-90 131.8 60.8)">I/GCLK2</text>
<text x="136.8" y="60.8" transform="rotate(-90 136.8 60.8)">I/GCLK1</text>
<text x="155.3" y="64.7">#TDO</text>
<text x="155.6" y="63.1">GND</text>
<text x="156.9" y="61.3">75</text>
<text x="110.3" y="66.3">#TDI</text>
<text x="110.3" y="67.9">5</text>
<text x="110.3" y="69.5">6</text>
<text x="110.3" y="71.3">7</text>
<text x="156.9" y="71.3">69</text>
<text x="156.9" y="69.5">70</text>
<text x="156.9" y="67.9">71</text>
<text x="156.9" y="66.3">72</text>
<text x="110.3" y="72.9">8</text>
<text x="110.3" y="74.5">9</text>
<text x="110.3" y="76.1">10</text>
<text x="110.3" y="77.7">GND</text>
<text x="155.6" y="76.1">VCC</text>
<text x="156.9" y="77.7">65</text>
<text x="156.9" y="74.5">67</text>
<text x="156.9" y="72.9">68</text>
<text x="34.9" y="79.6">1</text>
<text x="34.9" y="81.1">3</text>
<text x="34.9" y="82.7">5</text>
<text x="41" y="79.6">2</text>
<text x="41" y="81.1">4</text>
<text x="41" y="82.7">6</text>
<text x="110.3" y="79.6">12</text>
<text x="110.3" y="81.1">13</text>
<text x="110.3" y="82.7">14</text>
<text x="155.3" y="82.7">#TCK</text>
<text x="156.9" y="81.1">63</text>
<text x="156.9" y="79.6">64</text>
<text x="34.9" y="84.3">7</text>
<text x="34.9" y="85.9">9</text>
<text x="40.5" y="85.9">10</text>
<text x="41" y="84.3">8</text>
<text x="110.3" y="84.3">#TMS</text>
<text x="110.3" y="85.9">16</text>
<text x="110.3" y="87.8">17</text>
<text x="110.3" y="89.3">VCC</text>
<text x="155.6" y="87.8">GND</text>
<text x="156.9" y="89.3">58</text>
<text x="156.9" y="85.9">60</text>
<text x="156.9" y="84.3">61</text>
<text x="110.3" y="90.9">19</text>
<text x="110.3" y="92.5">20</text>
<text x="110.3" y="94.1">21</text>
<text x="110.3" y="96">22</text>
<text x="156.9" y="96">54</text>
<text x="156.9" y="94.1">55</text>
<text x="156.9" y="92.5">56</text>
<text x="156.9" y="90.9">57</text>
<text x="110.3" y="97.5">23</text>
<text x="110.3" y="99.1">24</text>
<text x="110.3" y="100.7">25</text>
<text x="155.6" y="100.7">VCC</text>
<text x="156.9" y="99.1">52</text>
<text x="156.9" y="97.5">53</text>
<text x="115.4" y="104.2" transform="rotate(-90 115.4 104.2)">GND</text>
<text x="116.9" y="104.2" transform="rotate(-90 116.9 104.2)">27</text>
<text x="118.5" y="104.2" transform="rotate(-90 118.5 104.2)">28</text>
<text x="120.4" y="104.2" transform="rotate(-90 120.4 104.2)">29</text>
<text x="122" y="104.2" transform="rotate(-90 122 104.2)">30</text>
<text x="123.6" y="104.2" transform="rotate(-90 123.6 104.2)">31</text>
<text x="125.1" y="104.2" transform="rotate(-90 125.1 104.2)">32</text>
<text x="126.7" y="104.2" transform="rotate(-90 126.7 104.2)">33</text>
<text x="128.6" y="104.2" transform="rotate(-90 128.6 104.2)">VCC</text>
<text x="130.2" y="104.2" transform="rotate(-90 130.2 104.2)">35</text>
<text x="131.8" y="104.2" transform="rotate(-90 131.8 104.2)">36</text>
<text x="133.3" y="104.2" transform="rotate(-90 133.3 104.2)">37</text>
<text x="134.9" y="104.2" transform="rotate(-90 134.9 104.2)">GND</text>
<text x="136.8" y="104.2" transform="rotate(-90 136.8 104.2)">VCC</text>
<text x="138.4" y="104.2" transform="rotate(-90 138.4 104.2)">40</text>
<text x="140" y="104.2" transform="rotate(-90 140 104.2)">41</text>
<text x="141.6" y="104.2" transform="rotate(-90 141.6 104.2)">42</text>
<text x="143.1" y="104.2" transform="rotate(-90 143.1 104.2)">GND</text>
<text x="145" y="104.2" transform="rotate(-90 145 104.2)">44</text>
<text x="146.6" y="104.2" transform="rotate(-90 146.6 104.2)">45</text>
<text x="148.2" y="104.2" transform="rotate(-90 148.2 104.2)">46</text>
<text x="149.8" y="104.2" transform="rotate(-90 149.8 104.2)">47</text>
<text x="151.3" y="104.2" transform="rotate(-90 151.3 104.2)">48</text>
<text x="153.2" y="104.2" transform="rotate(-90 153.2 104.2)">49</text>
<text x="154.8" y="104.2" transform="rotate(-90 154.8 104.2)">50</text>
</g>
<g font-size="1.1" fill="#000080">
<text x="24.3" y="7.8">8</text>
<text x="57.1" y="7.8">7</text>
<text x="90" y="7.8">6</text>
<text x="122.8" y="7.8">5</text>
<text x="155.6" y="7.8">4</text>
<text x="188.4" y="7.8">3</text>
<text x="221.2" y="7.8">2</text>
<text x="254" y="7.8">1</text>
<text x="6.9" y="32.7">D</text>
<text x="270.9" y="32.7">D</text>
<text x="6.9" y="79.8">C</text>
<text x="270.9" y="79.8">C</text>
<text x="6.9" y="126.9">B</text>
<text x="270.9" y="126.9">B</text>
<text x="6.9" y="174">A</text>
<text x="270.9" y="174">A</text>
<text x="24.3" y="198.1">8</text>
<text x="57.1" y="198.1">7</text>
<text x="90" y="198.1">6</text>
<text x="122.8" y="198.1">5</text>
<text x="155.6" y="198.1">4</text>
<text x="188.4" y="198.1">3</text>
<text x="221.2" y="198.1">2</text>
<text x="254" y="198.1">1</text>
</g>
</svg>
